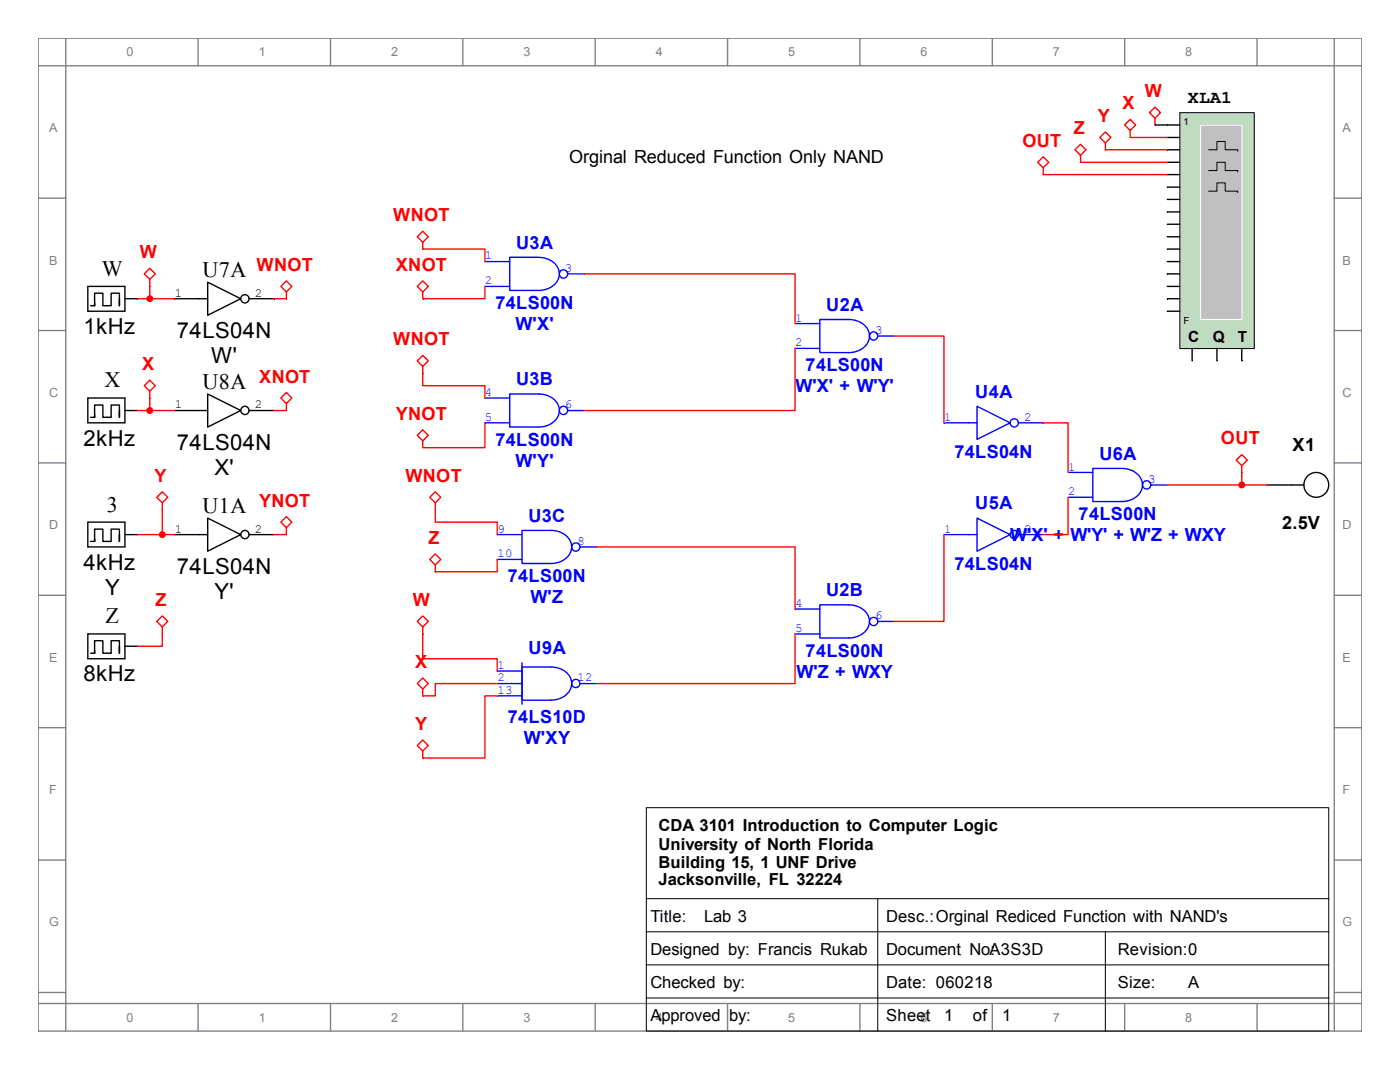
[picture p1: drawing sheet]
<svg xmlns="http://www.w3.org/2000/svg" width="279mm" height="216mm" viewBox="0 0 279 216" stroke-linecap="round" stroke-linejoin="round" font-family="sans-serif">
<g fill="none" stroke="#808080" stroke-width=".28">
<path d="M7.6 7.6h264.2v198.1h-264.2zM7.6 13.1h264.2M13.1 7.6v198.1M39.5 7.6v5.5M66 7.6v5.5M92.4 7.6v5.5M118.8 7.6v5.5M145.2 7.6v5.5M171.6 7.6v5.5M198 7.6v5.5M224.5 7.6v5.5M250.9 7.6v5.5"/>
<path d="M266.3 7.6v198.1M7.6 39.5h5.5M266.3 39.5h5.5M7.6 66h5.5M266.3 66h5.5M7.6 92.4h5.5M266.3 92.4h5.5M7.6 118.8h5.5M266.3 118.8h5.5M7.6 145.2h5.5M266.3 145.2h5.5M7.6 171.6h5.5"/>
<path d="M266.3 171.6h5.5M7.6 198h5.5M266.3 198h5.5M7.6 200.2h264.2M39.5 200.2v5.5M66 200.2v5.5M92.4 200.2v5.5M118.8 200.2v5.5M145.2 200.2v5.5M171.6 200.2v5.5M198 200.2v5.5M224.5 200.2v5.5"/>
<path d="M250.9 200.2v5.5"/>
</g>
<path d="M128.9 179.3h136.3M129 161.2h136.2v44.5h-136.2zM175.2 179.3v26.4M128.9 185.9h136.3M128.9 192.5h136.3M128.9 199.1h136.3M220.6 185.9v19.8" fill="none" stroke="#000" stroke-width=".2"/>
<g fill="none" stroke="#000" stroke-width=".28">
<path d="M34.8 59.6h6.6M41.4 56.3l6.6 3.3-6.6 3.3zM49.7 59.6h5M17.5 79.4h7.4v5h-7.4zM41.4 78.6l6.6 3.3-6.6 3.3zM18.1 83.3h.8M23.8 81.9v1.4v-2.5h-1.6v2.5h-1.7v-2.5h-1.6v2.5v-.6M24.9 81.9h2.5M34.8 81.9h6.6M49.7 81.9h5"/>
<circle cx="48.9" cy="59.6" r=".82"/>
<circle cx="48.9" cy="81.9" r=".82"/>
</g>
<path d="M28.8 77l1.1-1.1 1.1 1.1-1.1 1.1z" fill="none" stroke="#f00" stroke-width=".28"/>
<path d="M29.9 78.1v1.3M83.3 136.4l1.1-1.1 1.1 1.1-1.1 1.1z" fill="none" stroke="#f00" stroke-width=".28"/>
<path d="M28.8 54.7l1.1-1.1 1.1 1.1-1.1 1.1zM84.4 137.5v1.4" fill="none" stroke="#f00" stroke-width=".28"/>
<path d="M17.5 57.1h7.4v5h-7.4zM23.8 59.6v1.4v-2.5h-1.6v2.5h-1.7v-2.5h-1.6v2.5v-.5M24.9 59.6h2.5M18.1 61h.8M17.5 104.2h7.4v4.9h-7.4zM18.1 108h.8M23.8 106.7v1.3v-2.4h-1.6v2.4h-1.7v-2.4h-1.6v2.4v-.5M24.9 106.7h2.5" fill="none" stroke="#000" stroke-width=".28"/>
<path d="M29.9 55.8v1.3M83.3 124l1.1-1.1 1.1 1.1-1.1 1.1z" fill="none" stroke="#f00" stroke-width=".28"/>
<path d="M31.3 99.2l1.1-1.1 1.1 1.1-1.1 1.1zM84.4 125.1v1.4" fill="none" stroke="#f00" stroke-width=".28"/>
<path d="M32.4 100.3v1.4M83.3 148.8l1.1-1.1 1.1 1.1-1.1 1.1z" fill="none" stroke="#f00" stroke-width=".28"/>
<path d="M56 57.1l1.1-1.1 1.2 1.1-1.2 1.2zM84.4 149.9v1.4" fill="none" stroke="#f00" stroke-width=".28"/>
<path d="M57.1 58.3v1.3M83.3 47.2l1.1-1.1 1.1 1.1-1.1 1.1z" fill="none" stroke="#f00" stroke-width=".28"/>
<path d="M84.4 48.3v1.4M83.3 72l1.1-1.1 1.1 1.1-1.1 1.1z" fill="none" stroke="#f00" stroke-width=".28"/>
<path d="M84.4 73.1v1.4M85.8 99.2l1.1-1.1 1.1 1.1-1.1 1.1z" fill="none" stroke="#f00" stroke-width=".28"/>
<path d="M56 79.4l1.1-1.1 1.2 1.1-1.2 1.1zM86.9 100.3v1.4" fill="none" stroke="#f00" stroke-width=".28"/>
<path d="M83.3 57.1l1.1-1.1 1.1 1.1-1.1 1.2zM57.1 80.5v1.4" fill="none" stroke="#f00" stroke-width=".28"/>
<path d="M84.4 58.3v1.3M31.3 124l1.1-1.1 1.1 1.1-1.1 1.1z" fill="none" stroke="#f00" stroke-width=".28"/>
<path d="M17.5 126.5h7.4v4.9h-7.4zM18.1 130.3h.8M23.8 128.9v1.4v-2.5h-1.6v2.5h-1.7v-2.5h-1.6v2.5v-.5M24.9 128.9h2.5" fill="none" stroke="#000" stroke-width=".28"/>
<path d="M85.8 111.6l1.1-1.1 1.1 1.1-1.1 1.1zM32.4 125.1v1.4" fill="none" stroke="#f00" stroke-width=".28"/>
<path d="M56 104.2l1.1-1.1 1.2 1.1-1.2 1.1zM86.9 112.7v1.4" fill="none" stroke="#f00" stroke-width=".28"/>
<g fill="none" stroke="#000" stroke-width=".28">
<path d="M34.8 106.7h6.6M41.4 103.4l6.6 3.3-6.6 3.3zM49.7 106.7h5"/>
<circle cx="48.9" cy="106.7" r=".82"/>
</g>
<path d="M83.3 86.9l1.1-1.1 1.1 1.1-1.1 1.1zM57.1 105.3v1.4" fill="none" stroke="#f00" stroke-width=".28"/>
<path d="M84.4 88v1.3" fill="none" stroke="#f00" stroke-width=".28"/>
<path d="M101.7 51.4h5.8a3.8 3.8 0 0 1 4.1 3.3 3.8 3.8 0 0 1-4.1 3.3h-5.8z" fill="none" stroke="#00f" stroke-width=".28"/>
<path d="M96.8 52.2h4.9" fill="none" stroke="#00f" stroke-width=".28"/>
<path d="M96.8 57.1h4.9" fill="none" stroke="#00f" stroke-width=".28"/>
<g fill="none" stroke="#00f" stroke-width=".28">
<path d="M113.3 54.7h3.3M101.7 78.6h5.8a3.8 3.8 0 0 1 4.1 3.3 3.8 3.8 0 0 1-4.1 3.3h-5.8z"/>
<circle cx="112.5" cy="54.7" r=".83"/>
</g>
<path d="M96.8 79.4h4.9" fill="none" stroke="#00f" stroke-width=".28"/>
<path d="M96.8 84.4h4.9" fill="none" stroke="#00f" stroke-width=".28"/>
<g fill="none" stroke="#00f" stroke-width=".28">
<path d="M113.3 81.9h3.3M104.2 105.8h5.8a3.8 3.8 0 0 1 4.1 3.3 3.8 3.8 0 0 1-4.1 3.3h-5.8z"/>
<circle cx="112.5" cy="81.9" r=".83"/>
</g>
<path d="M99.2 106.7h5" fill="none" stroke="#00f" stroke-width=".28"/>
<path d="M99.2 111.6h5" fill="none" stroke="#00f" stroke-width=".28"/>
<g fill="none" stroke="#00f" stroke-width=".28">
<path d="M163.6 63.8h5.8a3.8 3.8 0 0 1 4.1 3.3 3.8 3.8 0 0 1-4.1 3.3h-5.8zM115.7 109.1h3.3"/>
<circle cx="114.9" cy="109.2" r=".82"/>
</g>
<g fill="none" stroke="#000" stroke-width=".28">
<path d="M252.8 96.8h7.4"/>
<circle cx="262.7" cy="96.8" r="2.48"/>
</g>
<path d="M158.7 64.6h4.9" fill="none" stroke="#00f" stroke-width=".28"/>
<path d="M158.7 69.5h4.9" fill="none" stroke="#00f" stroke-width=".28"/>
<g fill="none" stroke="#00f" stroke-width=".28">
<path d="M175.2 67.1h3.3M163.6 120.7h5.8a3.8 3.8 0 0 1 4.1 3.3 3.8 3.8 0 0 1-4.1 3.3h-5.8z"/>
<circle cx="174.4" cy="67" r=".82"/>
</g>
<path d="M158.7 121.5h4.9" fill="none" stroke="#00f" stroke-width=".28"/>
<path d="M158.7 126.5h4.9" fill="none" stroke="#00f" stroke-width=".28"/>
<g fill="none" stroke="#00f" stroke-width=".28">
<path d="M218.1 93.5h5.8a3.8 3.8 0 0 1 4.1 3.3 3.8 3.8 0 0 1-4.1 3.3h-5.8zM175.2 124h3.3"/>
<circle cx="174.4" cy="124" r=".82"/>
</g>
<path d="M213.1 94.3h5" fill="none" stroke="#00f" stroke-width=".28"/>
<path d="M213.1 99.2h5" fill="none" stroke="#00f" stroke-width=".28"/>
<g fill="none" stroke="#00f" stroke-width=".28">
<path d="M229.7 96.8h3.3M104.2 133.1h5.8a3.8 3.8 0 0 1 4.1 3.3 3.8 3.8 0 0 1-4.1 3.3h-5.8zM104.2 132.2v8.3"/>
<circle cx="228.8" cy="96.8" r=".82"/>
</g>
<path d="M99.2 133.9h5" fill="none" stroke="#00f" stroke-width=".28"/>
<path d="M99.2 136.4h5" fill="none" stroke="#00f" stroke-width=".28"/>
<path d="M99.2 138.9h5" fill="none" stroke="#00f" stroke-width=".28"/>
<g fill="none" stroke="#00f" stroke-width=".28">
<path d="M193.3 84.4h1.7M195 81.1l6.6 3.3-6.6 3.3zM115.7 136.4h3.3"/>
<circle cx="202.4" cy="84.4" r=".82"/>
<circle cx="114.9" cy="136.4" r=".82"/>
</g>
<path d="M203.2 84.4h5" fill="none" stroke="#00f" stroke-width=".28"/>
<g fill="none" stroke="#00f" stroke-width=".28">
<path d="M188.4 84.4h4.9M193.3 106.7h1.7M195 103.4l6.6 3.3-6.6 3.3z"/>
<circle cx="202.4" cy="106.7" r=".82"/>
</g>
<path d="M203.2 106.7h5" fill="none" stroke="#00f" stroke-width=".28"/>
<path d="M188.4 106.7h4.9" fill="none" stroke="#00f" stroke-width=".28"/>
<g fill="none" stroke="#f00" stroke-width=".28">
<path d="M54.7 59.6h2.4M84.4 49.7h12.4v2.5M96.8 57.1v2.5h-12.4M116.6 54.7h42.1v9.9M84.4 74.5v2.5h12.4v2.4M158.7 69.5v12.4h-42.1M178.5 67.1h9.9v17.3M54.7 81.9h2.4M96.8 84.4v4.9h-12.4M208.2 84.4h4.9v9.9M213.1 99.2v7.5h-4.9M54.7 106.7h2.4"/>
<path d="M86.9 101.7v2.5h12.3v2.5M99.2 111.6v2.5h-12.3M119 109.1h39.7v12.4M188.4 106.7v17.3h-9.9M84.4 126.5v4.9h14.8v2.5M99.2 136.4h-12.3v2.5h-2.5M99.2 138.9h-2.4v12.4h-12.4M158.7 126.5v9.9h-39.7"/>
</g>
<path d="M235.5 22.5h14.8v47.1h-14.8z" fill="#c0dcc0"/>
<path d="M235.5 22.5h14.8v47.1h-14.8z" fill="none" stroke="#000" stroke-width=".2"/>
<path d="M239.6 25h8.3v38.8h-8.3z" fill="#c0c0c0"/>
<path d="M239.6 25h8.3v38.8h-8.3z" fill="none" stroke="#fff" stroke-width=".2"/>
<path d="M241.2 29.9h1.7v-1.7h1.6v1.7h2.5v.3M241.2 34h1.7v-1.6h1.6v1.6h2.5v.3M241.2 38.1h1.7v-1.6h1.6v1.6h2.5v.3" fill="none" stroke="#000" stroke-width=".2"/>
<g fill="none" stroke="#000" stroke-width=".28">
<path d="M233 24.9h2.5M233 27.4h2.5M233 29.9h2.5M233 32.4h2.5M233 34.8h2.5M233 37.3h2.5M233 39.8h2.5M233 42.3h2.5M233 44.7h2.5M233 47.2h2.5M233 49.7h2.5M233 52.2h2.5"/>
<path d="M233 54.7h2.5M233 57.1h2.5M233 59.6h2.5M233 62.1h2.5M237.9 69.5v2.5M242.9 69.5v2.5M247.8 69.5v2.5"/>
</g>
<circle cx="29.9" cy="59.6" r=".55" fill="#f00"/>
<g fill="none" stroke="#f00" stroke-width=".28">
<path d="M27.4 59.6h7.4M29.9 57.1v2.5M32.4 126.5v2.4h-5"/>
<circle cx="29.9" cy="59.6" r=".55"/>
</g>
<circle cx="32.4" cy="106.7" r=".56" fill="#f00"/>
<g fill="none" stroke="#f00" stroke-width=".28">
<path d="M27.4 106.7h7.4M32.4 101.7v5"/>
<circle cx="32.4" cy="106.7" r=".56"/>
</g>
<circle cx="29.9" cy="81.9" r=".55" fill="#f00"/>
<g fill="none" stroke="#f00" stroke-width=".28">
<path d="M229.4 22.5l1.1-1.1 1.1 1.1-1.1 1.1zM29.9 79.4v2.5M27.4 81.9h7.4"/>
<circle cx="29.9" cy="81.9" r=".55"/>
</g>
<path d="M225.6 23.8l1.1 1.1-1.1 1.1-1.1-1.1zM230.5 23.6v1.3" fill="none" stroke="#f00" stroke-width=".28"/>
<path d="M230.5 24.9h2.5" fill="none" stroke="#000" stroke-width=".28"/>
<path d="M219.5 27.4l1.1-1.1 1.1 1.1-1.1 1.1zM225.6 26v1.4" fill="none" stroke="#f00" stroke-width=".28"/>
<path d="M214.5 29.9l1.1-1.1 1.1 1.1-1.1 1.1zM220.6 28.5v1.4h12.4M225.6 27.4h7.4" fill="none" stroke="#f00" stroke-width=".28"/>
<path d="M215.6 31v1.4h17.4" fill="none" stroke="#f00" stroke-width=".28"/>
<circle cx="247.8" cy="96.8" r=".55" fill="#f00"/>
<g fill="none" stroke="#f00" stroke-width=".28">
<path d="M233 96.8h19.8M246.7 91.8l1.1-1.1 1.1 1.1-1.1 1.1z"/>
<circle cx="247.8" cy="96.8" r=".55"/>
</g>
<path d="M207.1 32.4l1.1-1.1 1.1 1.1-1.1 1.1zM247.8 92.9v3.9" fill="none" stroke="#f00" stroke-width=".28"/>
<path d="M208.2 33.5v1.3h24.8" fill="none" stroke="#f00" stroke-width=".28"/>
<g font-size="4.4">
<text x="20.3" y="55">W</text>
<text x="40.4" y="55.3">U7A</text>
<text x="16.7" y="66.6">1kHz</text>
<text x="35.3" y="67.4">74LS04N</text>
<text x="20.8" y="77.3">X</text>
<text x="40.4" y="77.6">U8A</text>
<text x="42.2" y="72.5">W'</text>
<text x="16.7" y="88.9">2kHz</text>
<text x="35.3" y="89.7">74LS04N</text>
<text x="42.8" y="94.8">X'</text>
<text x="21.3" y="102.1">3</text>
<text x="40.4" y="102.4">U1A</text>
<text x="16.7" y="113.7">4kHz</text>
<text x="21" y="118.7">Y</text>
<text x="35.3" y="114.5">74LS04N</text>
<text x="42.8" y="119.6">Y'</text>
<text x="21.1" y="124.4">Z</text>
<text x="16.7" y="136">8kHz</text>
</g>
<g font-size="3.6" fill="#f00">
<text x="224" y="21.8">X</text>
<text x="228.5" y="19.3">W</text>
<text x="204" y="29.3">OUT</text>
<text x="214.3" y="26.8">Z</text>
<text x="219.1" y="24.3">Y</text>
<text x="78.5" y="44.1">WNOT</text>
<text x="27.9" y="51.6">W</text>
<text x="51.2" y="54">WNOT</text>
<text x="79" y="54">XNOT</text>
<text x="78.5" y="68.9">WNOT</text>
<text x="28.4" y="73.8">X</text>
<text x="51.7" y="76.3">XNOT</text>
<text x="79" y="83.7">YNOT</text>
<text x="243.7" y="88.7">OUT</text>
<text x="30.9" y="96.1">Y</text>
<text x="51.7" y="101.1">YNOT</text>
<text x="80.9" y="96.1">WNOT</text>
<text x="85.5" y="108.5">Z</text>
<text x="31" y="120.9">Z</text>
<text x="82.4" y="120.9">W</text>
<text x="82.9" y="133.3">X</text>
<text x="82.9" y="145.7">Y</text>
</g>
<g font-size="3.6">
<text x="237.1" y="20.5">XLA1</text>
<text x="113.6" y="32.6">Orginal Reduced Function Only NAND</text>
<text x="258" y="90.1">X1</text>
<text x="255.9" y="105.5">2.5V</text>
</g>
<g font-size="3.6" fill="#00f">
<text x="103" y="49.6">U3A</text>
<text x="98.9" y="61.7">74LS00N</text>
<text x="102.9" y="65.9">W'X'</text>
<text x="164.9" y="62">U2A</text>
<text x="103" y="76.9">U3B</text>
<text x="160.8" y="74.1">74LS00N</text>
<text x="158.8" y="78.3">W'X' + W'Y'</text>
<text x="194.6" y="79.3">U4A</text>
<text x="98.9" y="89">74LS00N</text>
<text x="102.9" y="93.1">W'Y'</text>
<text x="190.5" y="91.4">74LS04N</text>
<text x="219.4" y="91.7">U6A</text>
<text x="194.6" y="101.6">U5A</text>
<text x="105.5" y="104.1">U3C</text>
<text x="201.6" y="108">W'X' + W'Y' + W'Z + WXY</text>
<text x="215.3" y="103.8">74LS00N</text>
<text x="190.5" y="113.7">74LS04N</text>
<text x="101.3" y="116.2">74LS00N</text>
<text x="164.9" y="119">U2B</text>
<text x="105.9" y="120.4">W'Z</text>
<text x="105.5" y="130.5">U9A</text>
<text x="160.8" y="131.1">74LS00N</text>
<text x="159" y="135.2">W'Z + WXY</text>
<text x="101.3" y="144.3">74LS10D</text>
<text x="104.5" y="148.4">W'XY</text>
</g>
<g font-size="3.3">
<text x="131.4" y="165.8">CDA 3101 Introduction to Computer Logic</text>
<text x="131.4" y="169.7">University of North Florida</text>
<text x="131.4" y="173.2">Building 15, 1 UNF Drive</text>
<text x="131.4" y="176.5">Jacksonville, FL 32224</text>
<text x="129.8" y="184">Title:</text>
<text x="140.5" y="184">Lab 3</text>
<text x="176.9" y="184">Desc.:Orginal Rediced Function with NAND's</text>
<text x="129.8" y="190.6">Designed by: Francis Rukab</text>
<text x="176.9" y="190.6">Document No:A3S3D</text>
<text x="223.1" y="190.6">Revision:0</text>
<text x="129.8" y="197.2">Checked by:</text>
<text x="176.9" y="197.2">Date: 060218</text>
<text x="223.1" y="197.2">Size:</text>
<text x="237.1" y="197.2">A</text>
<text x="129.8" y="203.8">Approved by:</text>
<text x="176.9" y="203.8">Sheet</text>
<text x="188.4" y="203.8">1</text>
<text x="194.2" y="203.8">of</text>
<text x="200" y="203.8">1</text>
</g>
<g font-size="3">
<text x="237.1" y="68.2">C</text>
<text x="242.1" y="68.2">Q</text>
<text x="247" y="68.2">T</text>
</g>
<g font-size="2.5" fill="#808080">
<text x="25.2" y="11.2">0</text>
<text x="51.6" y="11.2">1</text>
<text x="78.1" y="11.2">2</text>
<text x="104.5" y="11.2">3</text>
<text x="130.9" y="11.2">4</text>
<text x="157.3" y="11.2">5</text>
<text x="183.7" y="11.2">6</text>
<text x="210.1" y="11.2">7</text>
<text x="236.6" y="11.2">8</text>
<text x="9.8" y="26.4">A</text>
<text x="267.9" y="26.4">A</text>
<text x="9.8" y="52.8">B</text>
<text x="267.9" y="52.8">B</text>
<text x="9.8" y="79.2">C</text>
<text x="267.9" y="79.2">C</text>
<text x="9.8" y="105.6">D</text>
<text x="267.9" y="105.6">D</text>
<text x="9.8" y="132">E</text>
<text x="267.9" y="132">E</text>
<text x="9.8" y="158.5">F</text>
<text x="267.9" y="158.5">F</text>
<text x="9.8" y="184.9">G</text>
<text x="267.9" y="184.9">G</text>
<text x="25.2" y="203.8">0</text>
<text x="51.6" y="203.8">1</text>
<text x="78.1" y="203.8">2</text>
<text x="104.5" y="203.8">3</text>
<text x="130.9" y="203.8">4</text>
<text x="157.3" y="203.8">5</text>
<text x="183.7" y="203.8">6</text>
<text x="210.1" y="203.8">7</text>
<text x="236.6" y="203.8">8</text>
</g>
<g font-size="2.5" fill="#00f">
<text x="96.8" y="51.8">1</text>
<text x="96.8" y="56.7">2</text>
<text x="112.7" y="54.3">3</text>
<text x="158.7" y="64.2">1</text>
<text x="158.7" y="69.1">2</text>
<text x="174.7" y="66.6">3</text>
<text x="96.8" y="79">4</text>
<text x="96.8" y="84">5</text>
<text x="112.7" y="81.5">6</text>
<text x="188.4" y="84">1</text>
<text x="204.4" y="84">2</text>
<text x="213.2" y="93.9">1</text>
<text x="213.2" y="98.8">2</text>
<text x="229.2" y="96.4">3</text>
<text x="99.3" y="106.3">9</text>
<text x="188.4" y="106.3">1</text>
<text x="204.4" y="106.3">2</text>
<text x="99.3" y="111.2">10</text>
<text x="115.2" y="108.8">8</text>
<text x="158.7" y="121.1">4</text>
<text x="174.7" y="123.6">6</text>
<text x="158.7" y="126.1">5</text>
<text x="99.3" y="133.5">1</text>
<text x="99.3" y="136">2</text>
<text x="115.2" y="136">12</text>
<text x="99.3" y="138.5">13</text>
</g>
<g font-size="2.5">
<text x="34.9" y="59.2">1</text>
<text x="50.8" y="59.2">2</text>
<text x="34.9" y="81.5">1</text>
<text x="50.8" y="81.5">2</text>
<text x="34.9" y="106.3">1</text>
<text x="50.8" y="106.3">2</text>
</g>
<g font-size="1.9">
<text x="236.2" y="25">1</text>
<text x="236.2" y="64.6">F</text>
</g>
</svg>
